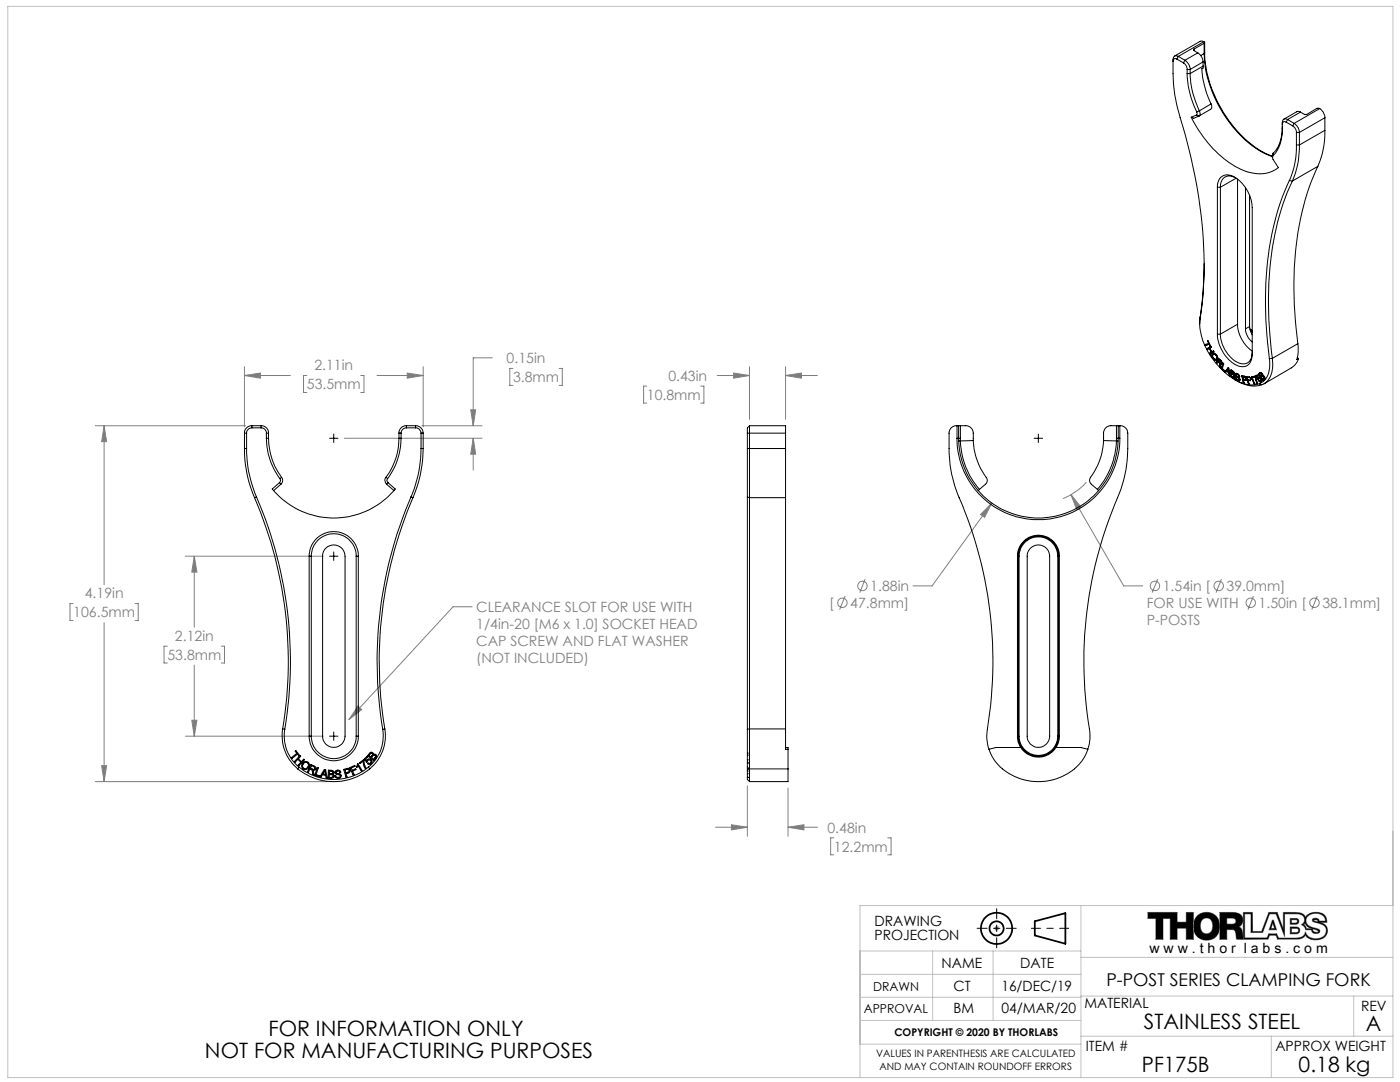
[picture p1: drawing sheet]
<svg xmlns="http://www.w3.org/2000/svg" width="279mm" height="216mm" viewBox="0 0 279 216" stroke-linecap="round" stroke-linejoin="round" font-family="sans-serif">
<g fill="none" stroke="#000" stroke-width=".35">
<path d="M206.5 183.8l6.1-1.6v6.1l-6.1-1.6z"/>
<circle cx="198.9" cy="185.2" r="3.1"/>
<circle cx="198.9" cy="185.2" r="1.4"/>
</g>
<g fill="none" stroke="#808080" stroke-width=".2">
<path d="M48.8 74.9l3.2-.5v1.1zM48.8 74.9h9.2M48.8 73.2v12M61.2 74.9h-.6v3.4h.6M72 74.9h.6v3.4h-.6M75.2 74.9h9.3M81.3 74.4l3.2 .5-3.2 .6zM84.5 73.2v12M98.2 71.4h-3.8v13.5M102.4 73.5h-.7v3.4h.7M111.6 73.5h.6v3.4h-.6M129.1 77h-.7v3.4h.7"/>
<path d="M139.8 77h.7v3.4h-.7M143.1 74.9h6.5M146.4 74.4l3.2 .5-3.2 .6zM149.6 73.2v10.5M156.8 74.9h6.3M156.8 73.2v10.5M156.8 74.9l3.1-.5v1.1zM19 84.9h30M20.8 84.9l.5 3.2h-1zM20.8 84.9v31.8M68.7 87.5h27.5M84.2 84.9h12"/>
<path d="M93.9 81.8h1l-.5 3.1zM94.4 87.5l.5 3.1h-1zM94.4 87.5v6.3M213.7 98.7l10.6 18.2h3.8M213.7 98.7l2.1 2.5-.9 .5zM216.8 96.2a12.6 12.6 0 0 1-4.6 3.3M37 111h27.5M38.8 111l.5 3.2h-1zM38.8 111v14.1M168.7 118.9l-1.1 2.7M172.6 115.6l-1 2.7M197.9 100.4l-1.4 2.8-.8-.5z"/>
<path d="M197.9 100.4l-11.9 16.5h-3.8M231 115.6l-1.1 2.7M243.8 115.6l-1.1 2.7M250.2 118.9l-1.1 2.7M262.9 118.9l-1.1 2.7M14.6 120.4h-.6v3.4h.6M20.8 124.2v31.8M27 120.4h.6v3.4h-.6M33.4 128.9h-.7v3.4h.7M38.8 132.7v14.2M44.2 128.9h.6v3.4h-.6M94.2 121.1h-3.8l-20.8 22.5"/>
<path d="M19 156h46.3M20.3 152.8h1l-.5 3.2zM37 146.9h27.5M38.3 143.7h1l-.5 3.2zM71.4 140.9l.8 .7-2.6 2zM149.2 156.8v10.1M157.3 157.2v9.7M142.8 165.1h6.4M146 164.6l3.2 .5-3.2 .5zM157.3 165.1l3.1-.5v1zM157.3 165.1h5.9M166.4 167.2h-.6v3.4h.6"/>
<path d="M177.2 167.2h.6v3.4h-.6M198.4 185.2h1M198.5 184.9l.7 .7M198.9 184.7v1M199.2 184.9l-.7 .7M229.1 182.1h5.8v1.9h1.8v-1.9h1.5v5.3h-1.5v-2.2h-1.8v2.2h-1.4v-4.1h-1.4v4.1h-1.4v-4.1h-1.6zM239 182.7a2.7 2.7 0 0 1 3.3-.2 2.7 2.7 0 0 1 1 3.1 2.65 2.65 0 0 1-3.2 1.9 2.65 2.65 0 0 1-1.9-3.3l.2-.6zM239.9 183.5a1.21 1.21 0 0 1 1.3-.3 1.21 1.21 0 0 1 .8 1.1 1.49 1.49 0 0 1-1.2 2 1.69 1.69 0 0 1-.9-2.8zM244.8 183.2h1.2a.61 .61 0 0 1 .7 .6 .61 .61 0 0 1-.7 .6h-1.2zM247.2 184.9a1.46 1.46 0 0 0 .8-1.6 1.46 1.46 0 0 0-1.3-1.2h-3.2v5.3h1.3v-1.9h1.3a1.71 1.71 0 0 1 .6 1.7l.1 .2h1.3M247.2 184.9a2.41 2.41 0 0 1 .9 2.2v.3M247.2 184.9h.1"/>
<path d="M248.4 182.4h1.3v3.7h2.3l1.4-3.7h1.3l1.7 4.4v-4.4h2.2a1.26 1.26 0 0 1 1.4 .3 1.26 1.26 0 0 1 .1 1.5l-.4 .3a1.2 1.2 0 0 1 .9 1h1.2a.86 .86 0 0 0 .7 .8 .86 .86 0 0 0 .9-.5l-.1-.3a5.9 5.9 0 0 1-2.5-1.2 1.4 1.4 0 0 1 1.3-2 1.84 1.84 0 0 1 2.4 1.5h-1.2a.73 .73 0 0 0-.6-.6 .73 .73 0 0 0-.8 .4l.1 .3a5.7 5.7 0 0 1 2.5 1.1 1.59 1.59 0 0 1-1.5 2.3 2.11 2.11 0 0 1-2.5-1.4 1.54 1.54 0 0 1-1.8 1.3h-3.5l-.4-.9h-1.6l-.3 .8h-4.5zM253.9 183.6h.2l.6 1.9h-1.4zM254 184.1l.4 1.2h-.8zM257.5 183.3h1.1a.58 .58 0 0 1 .6 .6 .58 .58 0 0 1-.6 .5h-1.1zM257.5 185h1.2a.69 .69 0 0 1 .7 .6 .69 .69 0 0 1-.7 .7h-1.2zM257.7 183.5l1.1 .1 .1 .4-.4 .2h-.8zM257.7 185.2h1a.43 .43 0 0 1 .5 .5 .43 .43 0 0 1-.5 .4h-1zM260.5 184.1a1.57 1.57 0 0 0 1.4 1.2h-1.2l-.5-.8zM262 185.3l1.1 .5a.61 .61 0 0 1-.7 .3 .61 .61 0 0 1-.4-.6zM262.1 183.6a.52 .52 0 0 1 .9 .4zM263.3 184h.1M263.3 184h1.5a1.84 1.84 0 0 0-2.2-2 2.32 2.32 0 0 0-2.1 1.1 1.76 1.76 0 0 0-2.1-1h-2.3v3.3l-1.2-3.3h-1.7l-1.4 3.8h-1.8l-.1-3.8h-1.8v5.3"/>
<path d="M263.3 184a1.72 1.72 0 0 1 1.6 1.8 1.72 1.72 0 0 1-1.6 1.7 2.53 2.53 0 0 1-2.8-1 1.59 1.59 0 0 1-1.6 .9h-3.9l-.3-.8h-1.3l-.4 .8h-4.9"/>
<circle cx="172.1" cy="116.9" r=".95"/>
<circle cx="230.5" cy="116.9" r=".95"/>
<circle cx="243.2" cy="116.9" r=".95"/>
<circle cx="168.1" cy="120.3" r=".94"/>
<circle cx="249.6" cy="120.3" r=".94"/>
<circle cx="262.3" cy="120.3" r=".94"/>
</g>
<path d="M205.8 185.2h7.5" fill="none" stroke="#000" stroke-width=".2" stroke-dasharray="15.2 1.3 1.3 1.3" stroke-dashoffset="13.4"/>
<path d="M195 185.2h7.8M198.9 181.3v7.8" fill="none" stroke="#000" stroke-width=".2" stroke-dasharray="15.2 1.3 1.3 1.3" stroke-dashoffset="13.2"/>
<g fill="none" stroke="#c0c0c0" stroke-width=".2">
<path d="M1.6 1.3h276.4v213.7h-276.4zM171.6 189.8h44.1M171.6 199h44.1M171.6 194.4h44.1M186.1 189.8v13.8M198.2 189.8v13.8M215.7 198.8h62.3M215.7 180.7v34.3M215.7 191h62.3M270.2 198.8v8M278 180.7h-106.4v34.3M171.6 203.6h44.1"/>
<path d="M171.6 208.4h44.1M215.7 206.8h62.3M253.7 206.8v8.2"/>
</g>
<path d="M240 183.5a1.27 1.27 0 0 1 1.5-.2 1.27 1.27 0 0 1 .5 1.4 1.28 1.28 0 0 1-.6 1.5 1.28 1.28 0 0 1-1.5-.3 2.12 2.12 0 0 1 .1-2.4zM239 182.7a2.83 2.83 0 0 0-.6 3.4 2.83 2.83 0 0 0 3.2 1.4 2.79 2.79 0 0 0 1.7-3.7 2.79 2.79 0 0 0-3.7-1.5zM229.1 182.1h5.8v1.9h1.8v-1.9h1.5v5.3h-1.5v-2.2h-1.8v2.2h-1.4v-4.1h-1.4v4.1h-1.4v-4.1h-1.6zM243.5 182.1h2.7a1.53 1.53 0 0 1 1.7 .9 1.53 1.53 0 0 1-.7 1.9l.5 .4 .2 .3 .2 1.8h-1.3l-.2-1.4-.5-.5h-1.3v1.9h-1.3zM244.8 183.2v1.2h1.4l.4-.4v-.5l-.3-.3zM262.1 183.6h.5a.24 .24 0 0 1 .3 0 .24 .24 0 0 1 0 .3l-.6-.1zM260.5 184.1a1.57 1.57 0 0 0 1.4 1.2h-1.2l-.2-.5a.4 .4 0 0 1 0-.7zM248.1 182.1v5.3h4.9l.4-.8h1.3l.3 .8h3.9a1.64 1.64 0 0 0 1.6-.9 2.71 2.71 0 0 0 3.7 .6 1.66 1.66 0 0 0 .7-1.9 1.66 1.66 0 0 0-1.6-1.2h1.5a1.88 1.88 0 0 0-2.4-2 2.15 2.15 0 0 0-1.9 1.1v-.2a1.84 1.84 0 0 0-2.1-.8h-2.3v3.3l-1.2-3.3h-1.7l-1.4 3.8h-1.8l-.1-3.8zM248.4 182.4h1.3v3.7h2.3l1.4-3.7h1.3l1.7 4.4v-4.4h2.2a1.32 1.32 0 0 1 1.7 1.3l-.1 .4-.5 .4 .2 .1a1.14 1.14 0 0 1 .7 .9h1.2v.4a.85 .85 0 0 0 .9 .4 .85 .85 0 0 0 .7-.6l-.2-.3-.6-.2a2.02 2.02 0 0 1-1.9-1.3 1.53 1.53 0 0 1 1.7-1.7 1.7 1.7 0 0 1 2.1 1.6h-1.2l-.2-.4-.5-.2-.5 .1-.2 .2a.43 .43 0 0 0 .1 .4 .43 .43 0 0 0 .5 .1l.3 .1a1.75 1.75 0 0 1 1.9 1.5 1.83 1.83 0 0 1-2.4 1.7 1.75 1.75 0 0 1-1.8-1.4 1.54 1.54 0 0 1-1.8 1.3h-3.5l-.4-.9h-1.6l-.3 .8h-4.5zM262 185.3l.6 .2a.34 .34 0 0 1 .4 .5l-.4 .1-.4-.2-.2-.2zM253.9 183.6l-.6 1.9h1.4l-.6-1.9zM254 184.1l.4 1.2h-.8zM257.5 183.3h1.4l.3 .3v.5l-.5 .3h-1.2zM257.7 183.5v.7h1l.2-.3-.1-.3zM257.5 185h1.6l.3 .5-.1 .6-.5 .2h-1.3zM257.7 185.2v.9h1.1l.4-.3v-.3l-.3-.3z" fill-rule="evenodd" fill="#000"/>
<path d="M65.8 87.5h1.7M66.6 86.6v1.7M206.4 87.5h1.7M207.2 86.6v1.7M65.8 111h1.7M66.6 110.1v1.7M65.8 146.9h1.7M66.6 146.1v1.6" fill="none" stroke="#000" stroke-width=".2"/>
<path d="M48.8 74.9l3.2-.5v1.1zM81.3 74.4l3.2 .5-3.2 .6zM94.4 87.5l.5 3.1h-1zM93.9 81.8h1l-.5 3.1zM38.3 143.7h1l-.5 3.2zM38.8 111l.5 3.2h-1zM20.8 84.9l.5 3.2h-1zM20.3 152.8h1l-.5 3.2zM71.4 140.9l-1.8 2.7 2.6-2zM146.4 74.4l3.2 .5-3.2 .6zM156.8 74.9l3.1-.5v1.1zM157.3 165.1l3.1-.5v1zM146 164.6l3.2 .5-3.2 .5zM197.9 100.4l-2.2 2.3 .8 .5zM213.7 98.7l1.2 3 .9-.5z" fill="#808080"/>
<g fill="none" stroke="#000" stroke-width=".2">
<path d="M234.9 11.8a.49 .49 0 0 0-.5-.1 .49 .49 0 0 0-.3 .5M234.9 11.8l1.3 .8M235.2 11.3a.65 .65 0 0 0-.8-.1 .65 .65 0 0 0-.3 .7v2.8a38.3 38.3 0 0 0 2.4 12 90.6 90.6 0 0 1 3.2 35.5l-.2 1.4M235.2 11.3l1.3 .7M235.2 11.3l-.3 .5M236.2 12.6a1.51 1.51 0 0 1 .7 1.3M236.5 12a2.37 2.37 0 0 1 1 1.9M236.5 12l-.3 .6M236.9 14.7a18.5 18.5 0 0 0 1.9 7.6M236.9 13.9v.8M236.9 14.7h.6M236.9 13.9h.6"/>
<path d="M237.5 14.7a17.5 17.5 0 0 0 1.9 7.4M237.5 13.9v.8M238.3 9.8v.3M238.3 10.1l.7 .4M239 10.5a2.38 2.38 0 0 1 1.1 1.8M239 10.5l-2.5 1.5M240.1 13.2v.4l-.2 .1a19 19 0 0 0 1.8 7M240.1 13.2l-2.6 1.5M240.1 12.3l-2.6 1.6M240.1 12.3v.9M240.2 8.3l.2 .2-.1 .1M240.2 8.3l-.6-.1-5.2 3"/>
<path d="M240.2 8.3l-5 3M240.3 10.7a24.8 24.8 0 0 0 11.5 19.6l2.1 1M240.3 8.6l-2 1.2M240.3 8.6v2.1M240.3 10.7l-.7 .4M240.4 10.5a25.2 25.2 0 0 0 11.1 19.6l2.4 1.1M240.4 10.5l-.1 .2M240.4 8.5v2M237.7 23.4a22 22 0 0 0 10.4 10.6 6.9 6.9 0 0 0 7-.6l-1-1.6-.2-.4 .1-.3M238.8 23l-1.1 .4M238.8 23l.5 .2M238.8 22.3l.1 .5-.1 .2"/>
<path d="M239.3 23.2l-1.1 .4-.5-.2M239.4 22.1a.78 .78 0 0 1-.1 1.1M239.4 22.1l-.6 .2M241.7 20.7a.82 .82 0 0 1-.1 1.1l-2.3 1.3M241.7 20.7l-2.3 1.4M243 37.4a2.1 2.1 0 0 1 1-2.3 2.1 2.1 0 0 1 2.4 .3 7.6 7.6 0 0 1 3.5 6v29.3a2.09 2.09 0 0 1-2 2.5 6.2 6.2 0 0 1-4.5-4.2l-.3-1.2-.1-1.1M243 37.4v29.3M243 37.4h.6M243.6 37.4v29.3M246.6 35.5a1.92 1.92 0 0 0-2.2-.1 1.92 1.92 0 0 0-.8 2M246.7 35.6l-3.1 1.8M247 35.7v29"/>
<path d="M248.6 37.4v28.2M249.4 39v26.2M254.1 30.6l-.2 .8M254.1 30.6l-.1 .5M255.9 25.3a7.1 7.1 0 0 1-1.8 5.3M256.7 24.4a.47 .47 0 0 0-.6-.1 .47 .47 0 0 0-.2 .5M256.7 24.4l1.3 .7M257 23.8a.65 .65 0 0 0-.8 0 .65 .65 0 0 0-.3 .6 9.5 9.5 0 0 1-1.3 6.1l-.6 .6M257 23.8l1.3 .8M257 23.8l-.3 .6M257.3 36a58 58 0 0 0-4.7 26.3l.2 4.6 .5 4.7M257.3 36l.6 .1"/>
<path d="M257.9 36.1a57.4 57.4 0 0 0-4.7 26.2l.2 4.5 .5 4.7M258 25.1a1.64 1.64 0 0 1 .7 1.3M258.3 24.6a2.38 2.38 0 0 1 1 1.8M258.3 24.6l-.3 .5M258.7 28.9a16.3 16.3 0 0 1-1.4 7.1M258.7 26.4h.6M258.7 26.4v2.5M258.7 28.9h.6M259.3 28.9a16.9 16.9 0 0 1-1.4 7.2M259.3 26.4v2.5M259.5 22.4l-.6-.1-2.7 1.5M259.5 22.4l-2.5 1.4"/>
<path d="M263 33.2a57.4 57.4 0 0 0-4.7 26.1l.2 4.6 .5 4.7M263 33.2l-5.1 2.9M263.4 21.7a2.23 2.23 0 0 1 1 1.8M263.4 21.7l-.6-.1-2.1 1.3-.4-.1-.8-.4M263.4 21.7l-5.1 2.9M264.4 26a16.9 16.9 0 0 1-1.4 7.2M264.4 23.5l-5.1 2.9M264.4 23.5v2.5M264.4 26l-5.1 2.9M240.3 52.6a72.8 72.8 0 0 1-.8 10.6M239.5 63.6a12.8 12.8 0 0 0 4.4 10.2 8.4 8.4 0 0 0 6.7 3l.7-.2M239.5 63.2l-.1 1.4"/>
<path d="M239.5 63.2v.4M240.5 68.8v.1M240.9 69.6h.1M241 68l.2 .5M241 68h.1l.6 1.1M241.2 68.5l-.7 .3M241.3 68.7l.2 .4M241.3 68.7l-.8 .2M241.3 69.6l.5 .7M241.3 69.6l-.3 .2-.1-.2M241.4 70.5h.1M241.5 69.1h.1"/>
<path d="M241.7 69.1h-.2M241.7 69.1l.1 .2-.4 .2 .5 .7M241.7 69.1l-.8 .5M241.8 70.3l-.4 .2M241.8 70.3h.1M241.9 70.2h.1M241.9 70.2l.3-.2 .1 .2-.8 .5-.1-.2M242 70.6a.78 .78 0 0 1 .8 .2 .78 .78 0 0 1 .2 .8l-.4 .3-.5-.4M242 70.6l-.1 .3 .2 .6M242 70.6h.1M242 70.6l-.1 .5 .2 .4M242.1 71.5l.4 .4h.3"/>
<path d="M242.1 71.5h.1M242.1 70.5l-.1 .1M242.2 70.7h.3l.2 .2M242.7 71.7h.1M242.7 72.4l.5-.9 .7 .9-.1 .3-.3-.2M242.7 70.9l.2 .4-.1 .3M242.7 70.9l-.2-.2a.51 .51 0 0 0-.5 .6 .51 .51 0 0 0 .7 .4v-.1M242.7 70.9l.2 .4-.2 .3M242.7 70.9h.1M242.7 72.4h.1M242.7 71.6h.1M242.8 71.6l-.1 .1"/>
<path d="M243 66.7h.6M243.1 72.1l.1 .2M243.1 72.1l-.2 .4-.2-.1M243.1 72.1h.1M243.2 72.3l.1 .1M243.2 72.3h.1M243.3 72.4l.1 .4M243.3 71.7l-.2 .3 .5 .5h.2M243.3 71.7h.1M243.3 71.7l.3 .4M243.3 72.4h.1M243.4 72.8l.1 .4"/>
<path d="M243.4 72.8h.1M243.5 73.2h.1M243.5 73.2l.1 .1M243.5 72.5l.1 .9-.1-.2M243.5 72.5l.3 .2M243.5 72.5h.1M243.6 66.7a6.6 6.6 0 0 0 4 5.8 1.86 1.86 0 0 0 2.3-2.2M243.6 72.1l.2 .4M243.6 72.1h.1M243.8 72.5h.1M243.8 72.5h-.1M244.1 72.5l.1 .1-.3 .9 .6 .5-.1 .1-.7-.6z"/>
<path d="M244.1 72.5l-.4 1M244.5 74.2h.1M244.5 74.2l.6-.8 .2 .1 .2 1.5M244.8 74l.5 .4M244.8 74l-.2 .3-.1-.1M245.1 73.6l.1 .2M245.1 73.6l-.2 .4 .4 .3M245.1 73.6h.1M245.2 73.8l.1 .5M245.3 74.3h.1M245.3 74.4v.5M245.3 74.4l.1 .5"/>
<path d="M245.3 74.4h.1M245.3 74.9l.2 .1M245.3 74.9h.1M245.4 74.9l.1 .1M245.6 75.1l.5 .3M245.6 75.1h.1M245.8 74.6v.4l.4 .3 .1-.2M245.8 74.6l.3 .2M245.8 74v.4l.4 .3 .1-.1M245.8 74h.1M245.8 74l.3 .2M245.8 74l.2 .2"/>
<path d="M246 74.2l.3 .4M246 74.2h.1M246.1 75.4h.3M246.1 74.2l.2 .4M246.1 74.8l.2 .3M246.1 74.8h.1M246.1 75.4h.1M246.3 74.8a.3 .3 0 0 1 .2 .4 .3 .3 0 0 1-.3 .2h-.1M246.3 74.8l.2-.1-.1-.3-.7-.6-.1 1.3M246.3 74.6v.1M246.3 74.6h.1M246.3 75.1v.2"/>
<path d="M246.3 75.1h.1M246.4 74.8h-.1M246.4 75.8a6.5 6.5 0 0 0 5.4 1M246.6 74.7l.1-.2h.2l.4 .3 .1 .3M246.6 74.7l.2 .4M246.6 75.2l.1 .4 .4 .4M246.6 74.7h.1M246.7 74.5l-.1 .2M246.8 75.1l.4 .4M246.8 75.1l.4 .3M246.8 75.1h.1M246.8 74.7h.2"/>
<path d="M246.8 74.6v.1M247 74.7h-.3l.1 .2a.76 .76 0 0 1 .5 1.1h-.2M247 74.7l.3 .4M247 64.7a6.9 6.9 0 0 0 2.9 5.4M247 74.7h.1M247 64.7l-3.4 2M247.1 76h.1M247.1 76h.3M247.2 75.5l.1 .2M247.2 75.4l.2 .3M247.2 75.4v.1M247.3 75.1h.1"/>
<path d="M247.3 75.8h.1M247.3 75.7a.39 .39 0 0 1-.4 0 .39 .39 0 0 1-.2-.4h-.1l.1 .4 .4 .3M247.3 75.7h.1M247.4 75.7l-.1 .1M247.8 74.9l.4 .1a.49 .49 0 0 1 .5 .4 .49 .49 0 0 1-.1 .5h-.1M247.8 74.9l.3 1.5M247.8 74.9l.3 1.4M248 75.1l.1 .5 .5 .1v-.2M248 75.1l.3 .1M248.1 75.8l.4 .1M248.1 75.8l.2 .6h-.2M248.1 76.3l.2 .1"/>
<path d="M248.1 76.3v.1M248.1 75.8h.1M248.3 75.2h.1M248.4 75.2l.2 .3M248.4 75.2h.1M248.5 75.9h.2M248.6 75.7h.1M248.6 65.6a3.5 3.5 0 0 0 1.3 2.6M248.6 75.5v.2M248.6 75.5h.1M248.9 75.3h.1M248.9 75.3l.1 .5h.5l.1 .2-.5-.1"/>
<path d="M248.9 75.3l.5 .1v-.2l-.7-.1 .5 1.5M249.1 75.9h.1M249.1 75.9l.2 .7h-.1M249.2 76.6h.1M249.4 65.2l.2 1 .3 .6M249.4 65.2l-.8 .4M249.4 65.7l.4 .2-.1 .1M249.6 75.5l.2-.4 .6 1.5h-.1M249.6 75.5h.1M249.7 66l.2 .4M249.7 66h-.1M249.8 65.9l.1 .3"/>
<path d="M249.8 75.5l-.1 .2-.1-.2M249.8 75.5l.5 1.1M250 75.1l.6-.1 .4 1.5M250 75.1l.1 .2M250 75.1l.2 .2M250.1 75.3h.1M250.3 76.6h.1M250.6 75.2l.3 1.3M250.6 75.2h.1M250.6 75.2l-.5 .1M250.6 75.2l-.4 .1M250.8 74.9l.3 .8"/>
<path d="M250.8 74.9l.3 .7M250.9 75l.2 .4M251 76.4l-.1 .1M251.1 75.4h.1M251.1 75.6h.1M251.1 75.6v.1M251.2 75.2a.55 .55 0 0 1 .5 .4 .55 .55 0 0 1-.1 .6l-.4-.2M251.2 75.2l-.1 .2M251.2 75.6l-.1 .1M251.2 74.6l.9 1.4M251.2 76l.4 .1M251.2 76l.5 .2"/>
<path d="M251.2 76h.1M251.2 74.6h.1M251.2 75.4v.2M251.2 75.4l.4 .2M251.2 75.4h.1M251.2 74.9l-.3 .1M251.2 74.9l-.1-.2-.3 .2M251.3 76.6l.5 .2M251.5 74.4h.3l.2 .5a.53 .53 0 0 1 .3 .8l-.2 .3M251.5 74.4h.1M251.5 74.4l-.3 .2M251.6 74.5h.1"/>
<path d="M251.6 75.6v.5M251.6 74.5l.2 .1M251.6 75.6h.1M251.6 76.1h.1M251.6 75.1h.1M251.8 75h.1M251.8 75l-.1 .1M251.8 74.6l.1 .3M251.8 74.6l-.1-.1-.3 .2 .2 .4M251.8 74.6h.1M251.9 74.9l-.1 .1M251.9 74.9h.1"/>
<path d="M252 75.1h.1M252 75.1l.3 .1M252.1 75.7h.1M252.2 75.2l-.2-.1-.3 .1 .4 .5M252.2 75.2l.1 .3M252.2 75.6h.1M252.2 75.6l-.1 .1M252.3 75.2v.3M252.3 75.2h-.1M252.3 75.5l-.1 .1M252.3 75.5h.1M253.3 71.6a4.4 4.4 0 0 1-1.7 4.8l-.3 .2"/>
<path d="M253.9 71.5a4.8 4.8 0 0 1-1.8 5.2l-.3 .1M253.9 71.5l-.6 .1M258.9 71.3l.3 .2M259 68.6a7 7 0 0 1-.2 3.2l.4-.3M259 68.6l-5.1 2.9M259.2 71.5l-.4 .8-.9 1-5.6 3.3M48.8 89.5a24.2 24.2 0 0 0 2 9.8M48.8 89.5h.4M48.8 86.4h.4M48.8 86.4v3.1M49.2 89.5a23.6 23.6 0 0 0 2 9.7M49.2 86.4v3.1"/>
<path d="M50.3 85.4a1.02 1.02 0 0 0-1.1 1M50.3 84.9a1.44 1.44 0 0 0-1.5 1.5M50.3 85.4h1.8M50.3 84.9h1.8M50.3 84.9v.5M50.8 99.3a82.2 82.2 0 0 1 5.6 46.2M51.2 99.2a82.4 82.4 0 0 1 5.6 46.3M51.2 99.2l-.4 .1M52.1 85.4a1.02 1.02 0 0 1 1.1 1M52.1 84.9a1.44 1.44 0 0 1 1.5 1.5M52.1 84.9v.5M53.2 87.5a13.8 13.8 0 0 0 2.6 8"/>
<path d="M53.2 86.4v1.1M53.2 86.4h.4M53.2 87.5h.4M53.6 87.5a13.4 13.4 0 0 0 2.6 7.7M53.6 86.4v1.1M55.8 96.3l-1.5 1.3a15.9 15.9 0 0 0 24.6 0l-1.5-1.3M55.8 96.3l.3 .3M55.8 95.5a.56 .56 0 0 1 0 .8M56.1 96.6l-1.5 1.3M56.2 95.2a.99 .99 0 0 1-.1 1.4M56.2 95.2l-.4 .3M77 95.2a1.09 1.09 0 0 0 .2 1.4"/>
<path d="M77 95.2l.4 .3M77.2 96.6l1.4 1.3M77.4 95.5a.56 .56 0 0 0 0 .8M77.4 96.3l-.2 .3M79.6 87.5a12.8 12.8 0 0 1-2.6 7.7M79.6 86.4h.4M79.6 87.5h.4M79.6 86.4v1.1M80 87.5a13.8 13.8 0 0 1-2.6 8M80 86.4v1.1M81.1 85.4a1.07 1.07 0 0 0-1.1 1M81.1 84.9a1.44 1.44 0 0 0-1.5 1.5"/>
<path d="M81.1 85.4h1.8M81.1 84.9h1.8M81.1 84.9v.5M82 99.2a83.2 83.2 0 0 0-5.6 46.3M82 99.2l.4 .1M82.4 99.3a83 83 0 0 0-5.6 46.2M82.9 85.4a1.07 1.07 0 0 1 1.1 1M82.9 84.9a1.49 1.49 0 0 1 1.6 1.5M82.9 84.9v.5M84 89.5a24.5 24.5 0 0 1-2 9.7M84 86.4v3.1M84 89.5h.5"/>
<path d="M84 86.4h.5M84.5 89.5a25.1 25.1 0 0 1-2.1 9.8M84.5 86.4v3.1M149.2 89.5v9.7M149.2 99.2v46.3M149.2 89.5h7.6M149.2 86.4h7.6M149.2 99.2l.4 .1M149.2 86.4v3.1M149.6 84.9v14.4M149.6 84.9h7.2v1.5M149.6 84.9l-.4 .5v1"/>
<path d="M149.6 99.3v46.2M149.6 99.3h7.2M156.8 89.5v9.8M156.8 99.3v46.2M156.8 86.4v3.1M191 84.9a1.5 1.5 0 0 0-1.6 1.5v3.1a25 25 0 0 0 2.7 11.3 83.8 83.8 0 0 1 4.9 45.7v1.5l.4 1.5M191 87.5a16.2 16.2 0 0 0 16.2 16.2 16.2 16.2 0 0 0 16.3-16.2M191 87.5h.3M191 84.9h.3M191 84.9v2.6M191.3 87.5a15.9 15.9 0 0 0 15.9 15.9 15.9 15.9 0 0 0 16-15.9M191.3 87.5h.4"/>
<path d="M191.3 84.9h.4M191.3 84.9v2.6M191.7 87.5v.5M191.7 88h-.4M191.7 88a15.2 15.2 0 0 0 3.8 9.6M191.7 84.9h1a1.49 1.49 0 0 1 1.5 1.5v1.5M191.7 84.9v2.6M194.2 87.9a14.1 14.1 0 0 0 2.8 7.7v.4l-.2 .5-1.3 1.1M194.2 87.9l-2.5 .1M195.5 97.6l-.3 .3M219 97.6l.3 .3M220.2 87.9a14.1 14.1 0 0 1-2.7 7.7v.4l.2 .5 1.3 1.1"/>
<path d="M220.2 87.9l2.6 .1M222.8 87.5v.5M222.8 87.5h.4M222.8 88h.3M222.8 84.9h.4M222.8 88a15.7 15.7 0 0 1-3.8 9.6M222.8 84.9h-1.1a1.49 1.49 0 0 0-1.5 1.5v1.5M222.8 84.9v2.6M223.2 87.5h.3M223.2 84.9h.3M223.2 84.9v2.6M223.5 84.9a1.5 1.5 0 0 1 1.6 1.5v3.1a26.3 26.3 0 0 1-2.7 11.3 83.8 83.8 0 0 0-4.9 45.7v1.5l-.4 1.5"/>
<path d="M223.5 84.9v2.6M61.7 111a4.9 4.9 0 0 1 4.9-4.9 4.9 4.9 0 0 1 4.9 4.9M61.7 111v35.9M61.7 111h.4M62.1 111a4.5 4.5 0 0 1 4.5-4.5 4.5 4.5 0 0 1 4.5 4.5M62.1 111v35.9M64.8 109.6a2.27 2.27 0 0 1 2.5-.7 2.27 2.27 0 0 1 1.6 2.1v35.9a2.24 2.24 0 0 1-2.3 2.2 2.24 2.24 0 0 1-2.2-2.2v-36.2zM71.1 111v35.9M71.1 111h.4M71.5 111v35.9M203.1 111a4.2 4.2 0 0 1 4.1-4.2 4.2 4.2 0 0 1 4.2 4.2M203.1 111h.1"/>
<path d="M203.1 111v35.9M203.2 111a4 4 0 0 1 4-4 4 4 0 0 1 4 4M203.2 111h.2M203.2 111v35.9M203.4 111a3.9 3.9 0 0 1 3.8-3.9 3.9 3.9 0 0 1 3.9 3.9M203.4 111v35.9M205.6 109.4a2.26 2.26 0 0 1 2.5-.5 2.26 2.26 0 0 1 1.4 2.1v35.9a2.24 2.24 0 0 1-2.3 2.2 2.24 2.24 0 0 1-2.2-2.2v-36.2l.2-.7zM211.1 111h.1M211.1 111v35.9M211.2 111h.2M211.2 111v35.9M211.4 111v35.9"/>
<path d="M56.4 145.5a8.7 8.7 0 0 0 3 7.9M56.4 145.5h.4M56.8 145.5a7.9 7.9 0 0 0 2.9 7.6M58.9 149.9l.2-.1 .7 1-.1 .1-.3-.4-1.1 .8-.2-.1 1.1-.9zM59.4 153.4a11.5 11.5 0 0 0 14.4 0M59.7 153.1a10.9 10.9 0 0 0 13.8 0M59.7 153.1l-.3 .3M59.9 150.8l.1 .1-.5 .5 .6 .6 .5-.5 .1 .1-1 1.2-.2-.2 .5-.5-.6-.6-.5 .6-.1-.2zM60.6 152.3a.6 .6 0 0 1 .9 .2 .6 .6 0 0 1-.2 .8 .6 .6 0 0 1-.8-.2l-.1-.3zM61.7 146.9a4.9 4.9 0 0 0 4.9 4.9 4.9 4.9 0 0 0 4.9-4.9M61.7 146.9h.4M62.1 152.5l.6 .4a.43 .43 0 0 1 .4 .5 .43 .43 0 0 1-.7 .3l.3 .9-.3-.1-.1-.8-.4-.3-.3 .7-.2-.1z"/>
<path d="M62.1 146.9a4.5 4.5 0 0 0 4.5 4.5 4.5 4.5 0 0 0 4.5-4.5M62.2 152.8l.5 .2a.28 .28 0 0 1 .1 .4 .28 .28 0 0 1-.4 .1l-.5-.2zM63.3 153.1l.2 .1-.4 1.4 .7 .2v.2l-1-.3zM64.7 153.5l.3 .1 .3 1.7-.2-.1-.1-.5-.7-.1-.2 .4h-.2zM64.8 153.7l.1 .8-.5-.1zM65.5 153.7h.6a.42 .42 0 0 1 .5 .3 .42 .42 0 0 1-.2 .5 .44 .44 0 0 1 .2 .6 .44 .44 0 0 1-.5 .2h-.6zM65.7 154.6h.4a.28 .28 0 0 1 .4 .3 .28 .28 0 0 1-.4 .2h-.4zM65.8 153.9h.3a.26 .26 0 0 1 .3 .2 .26 .26 0 0 1-.3 .3h-.4zM66.9 153.9a.64 .64 0 0 1 1.1 .2h-.2a.34 .34 0 0 0-.4-.3 .34 .34 0 0 0-.3 .5 .76 .76 0 0 1 1 .6 .67 .67 0 0 1-.7 .4 .67 .67 0 0 1-.5-.5h.1a.41 .41 0 0 0 .5 .3 .41 .41 0 0 0 .3-.4 .78 .78 0 0 1-.9-.7zM68.6 153.5l.6-.1a.5 .5 0 0 1 .7 .2 .5 .5 0 0 1-.4 .7l-.4 .1 .2 .6h-.3zM68.9 153.6l.4-.1a.3 .3 0 0 1 .3 .1 .3 .3 0 0 1 .1 .3l-.7 .3zM69.8 153.2l1-.5 .1 .2-.8 .3 .2 .5 .7-.3v.2l-.6 .3 .3 .7h-.3z"/>
<path d="M71.1 146.9h.4M71.3 152.4h.1l.8 1.3-.1 .1-.7-1-.2 .3zM71.8 152.2l.8-.6 .4 1.6-.1 .1-.3-.5-.1-.9-.6 .5zM73.3 150.9l.1 .1-.4 .5 .2 .3a.53 .53 0 0 1 .7-.3 .53 .53 0 0 1 .3 .8 .53 .53 0 0 1-.8 .1l.1-.1a.35 .35 0 0 0 .5-.3 .35 .35 0 0 0-.4-.4 .35 .35 0 0 0-.3 .4l-.1 .2-.5-.8zM73.5 153.1l.3 .3M73.8 150.2a.41 .41 0 0 1 .5-.1 .41 .41 0 0 1 .2 .5 .44 .44 0 0 1 .6 .1 .44 .44 0 0 1-.1 .6l-.4 .5-1.3-1zM73.9 150.4a.25 .25 0 0 1 .4 0 .25 .25 0 0 1-.1 .4l-.2 .3-.4-.4zM74.4 150.9a.3 .3 0 0 1 .4-.2 .3 .3 0 0 1 0 .5l-.2 .3-.4-.3zM76.4 145.5a7.9 7.9 0 0 1-2.9 7.6M76.8 145.5a8.5 8.5 0 0 1-3 7.9M76.8 145.5h-.4M149.2 150.7h.1"/>
<path d="M149.2 150.3h.1M149.2 152.3h.1M149.2 151.6h.1M149.2 153.8h.1M149.2 155.1h.1M149.2 154.4h.1M149.2 153.5h.1M149.2 153.4h.1M149.2 152.1h.1M149.2 145.5v7.6M149.2 153.1v2.4l.4 .5M149.2 153.1l.4 .3"/>
<path d="M149.6 145.5v7.9M149.6 153.4v2.6M149.6 145.5h7.2M149.6 145.5h-.4M149.6 153.4h7.7M156.8 145.5v4h.5M156.8 149.2h.5v.3M157.3 149.5v3.9M157.3 153.4v2.6h-7.7M197.4 149.5a10.2 10.2 0 0 0 10.1 6.5 10.2 10.2 0 0 0 9.6-6.5M203.1 146.9a3.6 3.6 0 0 0 .6 2.3M203.1 146.9h.1"/>
<path d="M203.2 146.9a4.2 4.2 0 0 0 .7 2.3M203.2 146.9h.2M203.4 146.9a3.9 3.9 0 0 0 3.8 3.8 3.9 3.9 0 0 0 3.9-3.8M203.7 149.2a4.2 4.2 0 0 0 7 0M203.7 149.2h.2M203.7 149.2h-4.9l-1.4 .3M203.9 149.2a4 4 0 0 0 6.6 0M210.5 149.2h.2M210.7 149.2h5l1.4 .3M211.1 146.9h.1M211.2 146.9h.2M211.2 146.9a3.8 3.8 0 0 1-.7 2.3"/>
<path d="M211.4 146.9a4.4 4.4 0 0 1-.7 2.3"/>
<circle cx="61" cy="152.7" r=".81"/>
</g>
<g font-size="4.2">
<text x="53.6" y="206.8">FOR INFORMATION ONLY</text>
<text x="228.3" y="205.3">STAINLESS STEEL</text>
<text x="272.6" y="205.8">A</text>
<text x="40.9" y="211">NOT FOR MANUFACTURING PURPOSES</text>
<text x="227.9" y="213.9">PF175B</text>
<text x="259.2" y="213.9">0.18 kg</text>
</g>
<text font-size="3.5" x="220.8" y="196.7">P-POST SERIES CLAMPING FORK</text>
<g font-size="2.8" fill="#808080">
<text x="61.2" y="77.7">53.5mm</text>
<text x="62.7" y="73.9">2.11in</text>
<text x="101.1" y="72.5">0.15in</text>
<text x="102.4" y="76.3">3.8mm</text>
<text x="133.4" y="76">0.43in</text>
<text x="129.1" y="79.8">10.8mm</text>
<text x="16.9" y="119.4">4.19in</text>
<text x="173.7" y="118">1.88in</text>
<text x="232.1" y="118">1.54in [</text>
<text x="244.8" y="118">39.0mm]</text>
<text x="14.6" y="123.2">106.5mm</text>
<text x="95" y="122.1">CLEARANCE SLOT FOR USE WITH</text>
<text x="95" y="125.5">1/4in-20 [M6 x 1.0] SOCKET HEAD</text>
<text x="165.5" y="121.3">[</text>
<text x="169.7" y="121.3">47.8mm]</text>
<text x="228.9" y="124.7">P-POSTS</text>
<text x="228.9" y="121.3">FOR USE WITH</text>
<text x="251.2" y="121.3">1.50in [</text>
<text x="263.9" y="121.3">38.1mm]</text>
<text x="33.4" y="131.7">53.8mm</text>
<text x="34.9" y="127.9">2.12in</text>
<text x="95" y="128.9">CAP SCREW AND FLAT WASHER</text>
<text x="95" y="132.2">(NOT INCLUDED)</text>
<text x="165.1" y="166.1">0.48in</text>
<text x="166.4" y="169.9">12.2mm</text>
</g>
<g font-size="2.8">
<text x="174.5" y="184.8">DRAWING</text>
<text x="174.5" y="187.6">PROJECTION</text>
<text x="229.4" y="190.2">w w w . t h o r l a b s . c o m</text>
<text x="187.9" y="193.2">NAME</text>
<text x="190.3" y="197.7">CT</text>
<text x="199.9" y="197.7">16/DEC/19</text>
<text x="203.6" y="193.2">DATE</text>
<text x="190.3" y="202.2">BM</text>
<text x="199.9" y="202.2">04/MAR/20</text>
<text x="216.4" y="201.2">MATERIAL</text>
<text x="271.6" y="201.8">REV</text>
<text x="216.7" y="209.7">ITEM #</text>
<text x="254.5" y="209.7">APPROX WEIGHT</text>
</g>
<g font-size="2.5">
<text x="174.2" y="197.7">DRAWN</text>
<text x="172.4" y="202.2">APPROVAL</text>
</g>
<text font-size="2.1" x="178.5" y="206.8">COPYRIGHT © 2020 BY THORLABS</text>
<g font-size="2">
<text x="174.8" y="211">VALUES IN PARENTHESIS ARE CALCULATED</text>
<text x="175.5" y="213.5">AND MAY CONTAIN ROUNDOFF ERRORS</text>
</g>
</svg>
